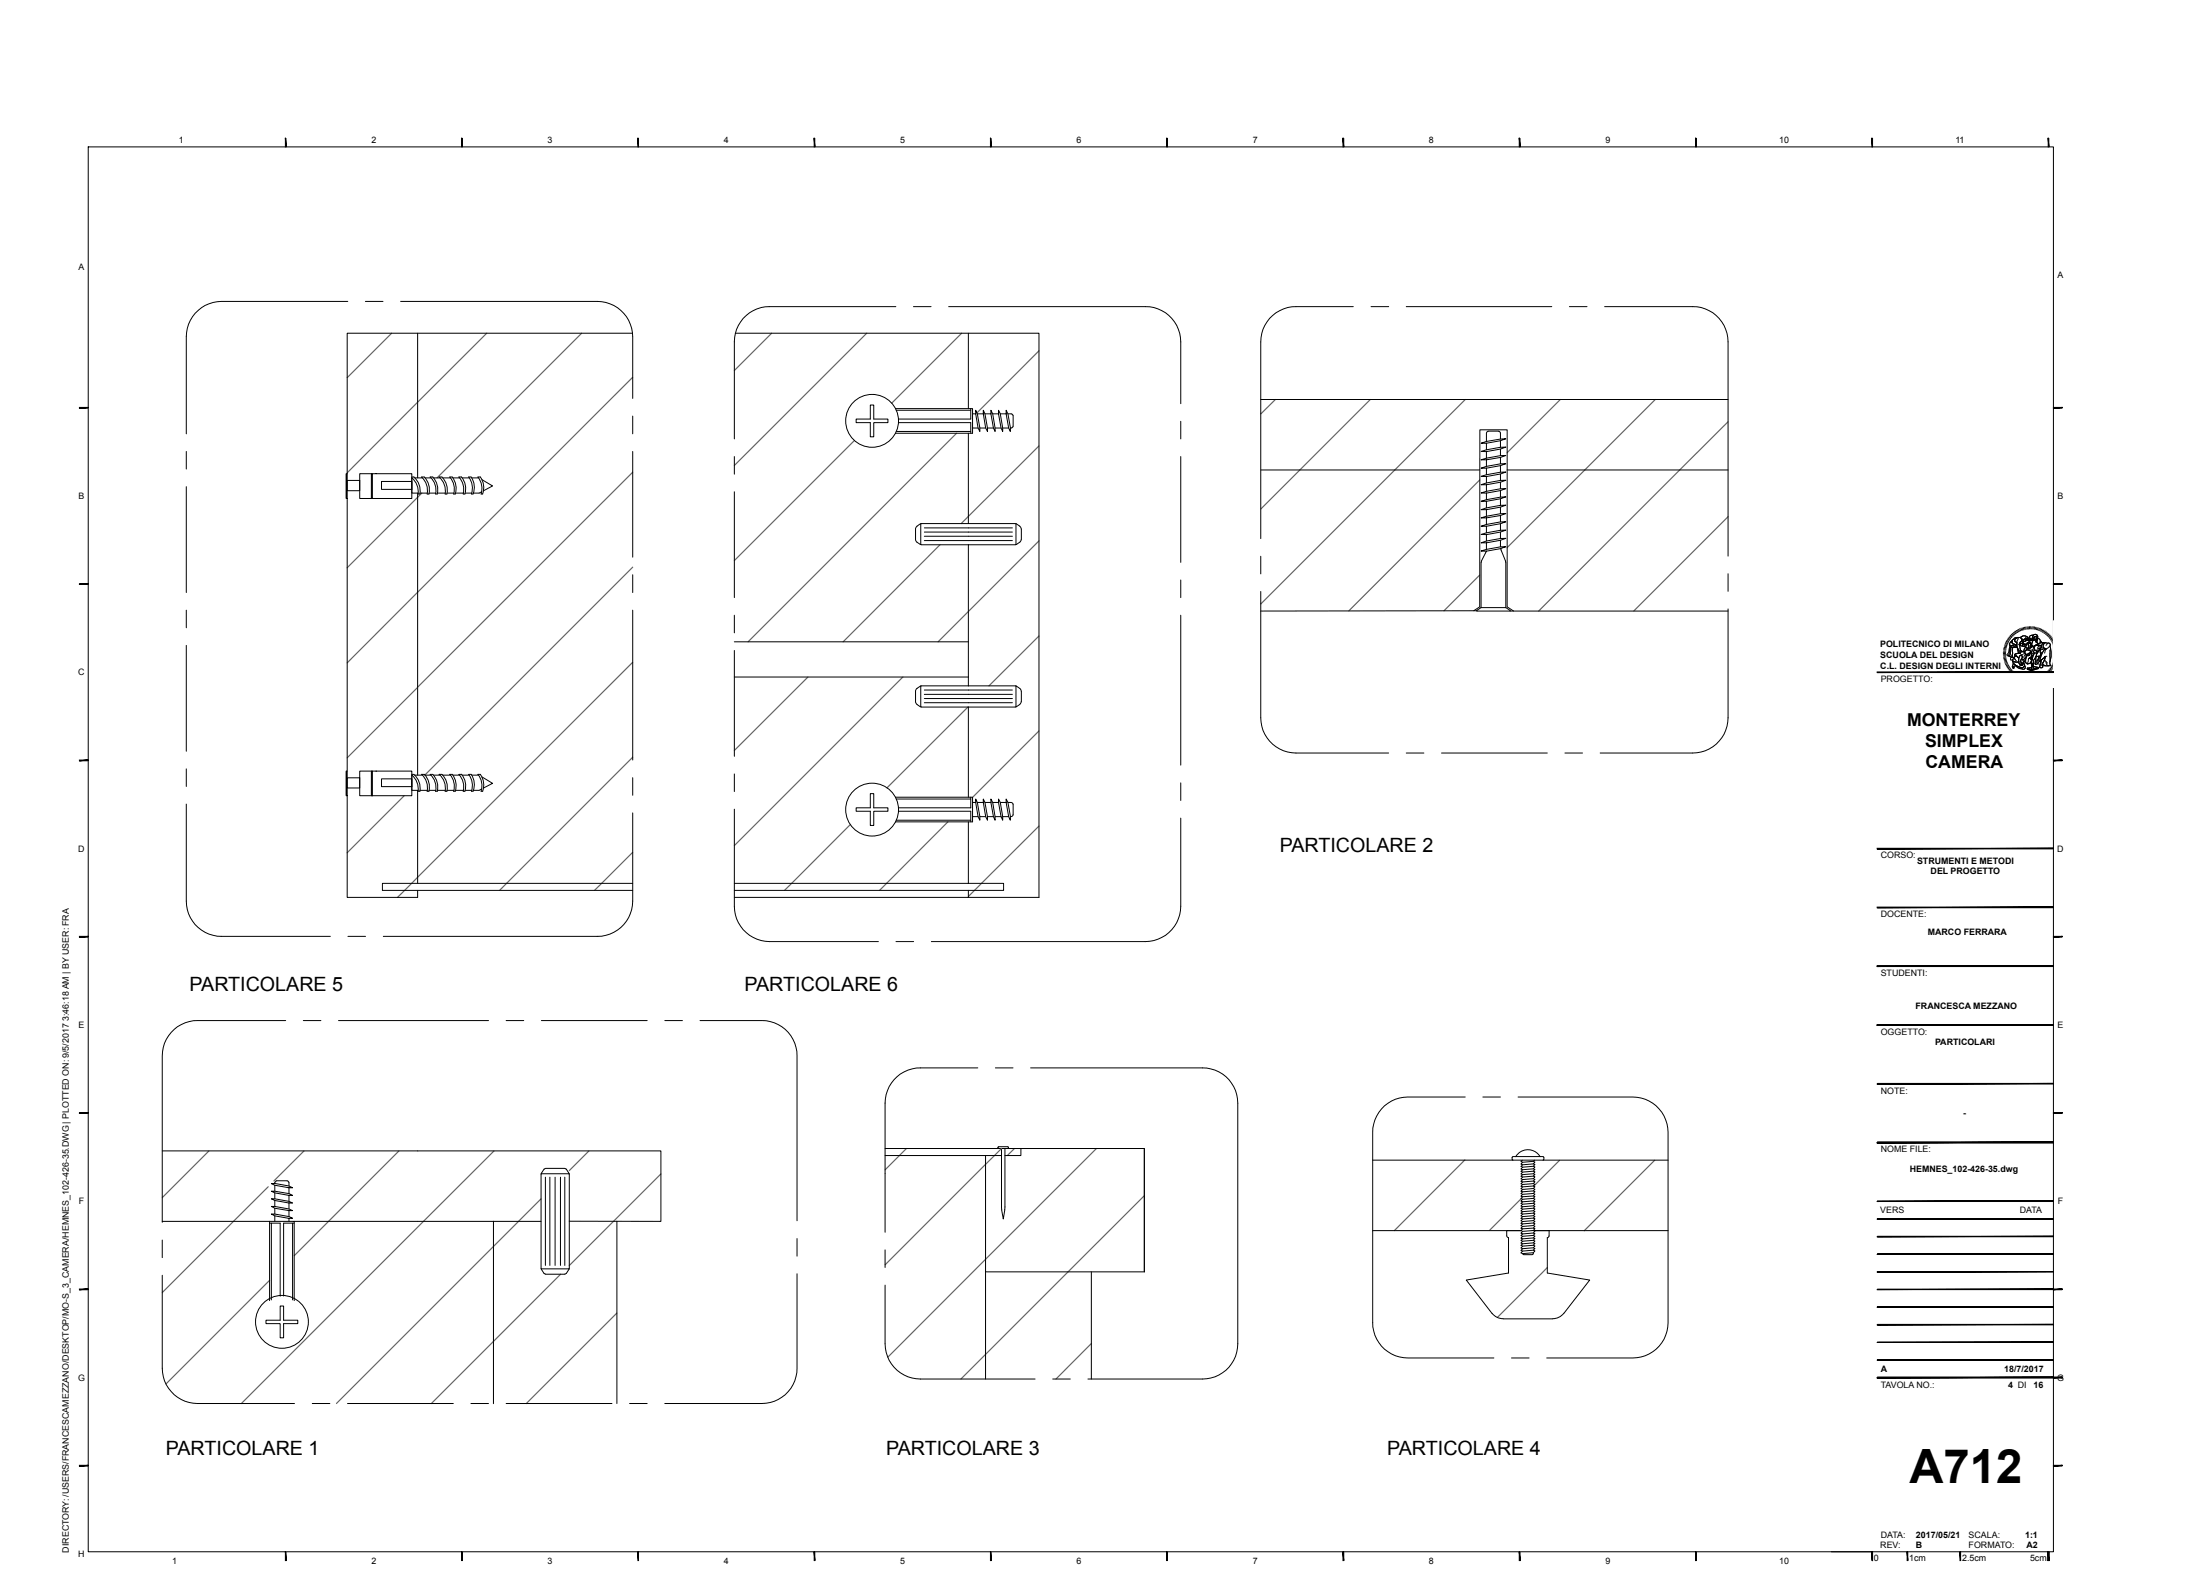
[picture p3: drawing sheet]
<svg xmlns="http://www.w3.org/2000/svg" width="624mm" height="450mm" viewBox="0 0 624 450" stroke-linecap="round" stroke-linejoin="round" font-family="sans-serif">
<g fill="none" stroke="#636466" stroke-width=".34">
<path d="M111.1 94.5l-12.6 12.6M138.1 94.5l-39.6 39.6M165 94.5l-41 41M218.9 94.5l-10.6 10.6M245.8 94.5l-37.5 37.5M272.8 94.5l-19.9 19.8M294.7 99.5l-17.6 17.6M179.5 107l-81 81M361.7 113.3l-4.1 4.1M388.7 113.3l-31.1 31.1M415.6 113.3l-58 58M442.6 113.3l-15.1 15.1"/>
<path d="M469.5 113.3l-42 42M490.1 119.6l-53.7 53.7M119.6 139.8l-21.1 21.2M179.5 133.9l-61 61M242.3 124.9l-34 34.1M271.3 122.8l-59.1 59.2M294.7 126.4l-22.1 22.1M419.7 136.1l-37.1 37.1M266.6 154.5l-27.5 27.5M294.7 153.4l-28.6 28.6M490.1 146.5l-26.7 26.8M179.5 160.8l-59 59"/>
<path d="M419.7 163.1l-10.1 10.1M118.4 195l-19.9 19.9M179.5 187.8l-66.8 66.7M229.2 192l-20.9 20.8M256.1 192l-47.8 47.8M294.7 180.3l-14.2 14.2M179.5 214.7l-37.8 37.8M274.5 200.5l-22.9 22.9M294.7 207.3l-18.8 18.8M114.6 225.6l-16.1 16.2M241.2 233.8l-18.7 18.7M268.9 233l-19.4 19.5"/>
<path d="M294.7 234.2l-20 20M179.5 241.7l-10.9 10.8M59.3 326.3l-13.3 13.3M76.1 336.5l-30.1 30M86.2 326.3l-8.5 8.6M113.2 326.3l-29.8 29.8M140.1 326.3l-71.6 71.7M153.5 339.9l-58.1 58.1M167.1 326.3l-5.6 5.6M187.5 332.9l-26 26M257.1 325.7l-6.1 6M284.1 325.7l-33.1 32.9"/>
<path d="M287.7 325.7l-2 2M311 325.7l-59.2 59.1M324.6 339l-52.1 52M415.5 328.9l-20 20.1M431.5 339.9l-9 9M442.3 329l-7.3 7.4M469.4 329l-20.1 20M438.9 359.4l-14.2 14.2M76.5 363l-29.4 29.4M159 361.3l-36.6 36.7M175 372.3l-25.7 25.7M309.5 381l-10 10"/>
</g>
<g fill="none" stroke="#000" stroke-width=".28">
<path d="M25 41.7h557.4v398.3h-557.4zM98.6 85.5h-35.8a10.1 10.1 0 0 0-10 10v27.5M103.6 85.5h5M113.6 85.5h55.8a10.1 10.1 0 0 1 10.1 10v17.5M118.5 94.5v41M179.4 94.5h-80.9v39.8M208.6 94.5h86.1v160h-86.4M254.1 86.9h-35.8a10 10 0 0 0-10 10v27.6M259.1 86.9h5M269.1 86.9h55.8a10 10 0 0 1 10 10v17.6M274.7 94.5v21.4M383.8 86.9h-16.2a10 10 0 0 0-10 10v55.8"/>
<path d="M388.9 86.9h5M398.9 86.9h41.2M445.1 86.9h5M455.1 86.9h25a10 10 0 0 1 10 10v60.8M179.5 118v5M242.8 118.8h4.1v-4h.9v4h4v1h-4v4.1h-.9v-4.1h-4.1zM254 115.9h21.9v6.9h-21.9M254.2 116.3h21.1M254.8 119.8h20.5v3M275.3 115.9v2.9h-20.5M275.9 117.3h.8M276.7 116.3l.5 1 .7 5-.5-.9z"/>
<path d="M277.2 117.3h1.7M278.9 116.3l.5 1 .7 5-.5-.9zM279.4 117.3h1.7M281.1 116.3l.5 1 .6 5-.4-.9-.7-4.1zM281.6 117.3h1.6M283.2 116.3l.5 1 .7 5-.5-.9-.7-4.1zM283.7 117.3h1.7M285.4 116.3l.5 1 .7 4.1v.9l-.5-.9-.7-4.1zM285.9 117.3l1.2 .2 .2 .4M287.4 117.9v3M334.9 119.5v5M357.6 113.3h132.5"/>
<path d="M52.8 128v5M52.8 138v30M98.2 134.3h.3v7h-.3zM98.2 134.3v7M98.5 136.2h3.5v2.9h-3.5zM102 134.3h14.8v7h-14.8zM105.3 134.3h.3v7h-.3zM108.2 136.5h8.6v2.3h-8.6zM116.8 135.5l1 1.1 .6 1.3 .2 2.2M116.8 135.3h.6M116.9 135.5l-.1 4.3h1.8M117.4 135.3a5.1 5.1 0 0 1 1.7 4.8"/>
<path d="M117.7 135.5h2.2M118.5 139.8v80M119.1 139.8h2.1M119.6 135.3a5.1 5.1 0 0 1 1.5 4.8M119.6 135.3h.8M120.4 135.3a5.1 5.1 0 0 1 1.2 4.8M120.6 135.5h1.6M121.7 139.8h1.9M122.8 135.3l-.8-.1a5.1 5.1 0 0 1 1.6 4.9h.4l.1-2.2-.5-1.4-.9-1.2M123 135.5h1.8M124.1 139.8h2.2M124.6 135.3h.8"/>
<path d="M124.6 135.3a5.1 5.1 0 0 1 1.6 4.8M125.4 135.3a5.1 5.1 0 0 1 1.3 4.8M125.6 135.5h2.2M126.8 139.8h1.9M127.6 135.3h.7M127.6 135.3l.8 1.2 .4 1.4-.1 2.2M128.3 135.3l.9 1.9 .2 1.5-.3 1.4M128.5 135.5h1.9M129.2 139.8h2.3M130.1 135.2l.9 1.3 .5 1.3-.1 2.3h.5l.2-1.5-.2-1.4-1-1.9M130.2 135.3h.7M131.1 135.5h2"/>
<path d="M132 139.8h1.8M133.6 135.3h-.7l.7 1.2 .4 1.4-.3 2.2h.5l.3-2.1-.2-1.4-.7-1.3M133.8 135.5h1.9M135.5 135.3l1 1.9 .2 1.4-.2 1.5h.4M135.6 135.3l.6-.1 .9 2 .1 1.4-.3 1.5M136.6 139.4l-.7 .4h-1.7M136.7 136l3 1.8-2.5 1.3M179.5 128v30M208.3 129.5v4.9M208.3 139.4v30.1M254.2 122.3h21.1M274.7 122.8v25.7"/>
<path d="M275.9 121.4h1.5M277.9 121.4h1.7M280.1 121.4h1.7M282.2 121.4h1.7M284.4 121.4h1.7M286.6 121.4h.3M287.3 120.9l-.4 .4M334.9 129.5v30M357.6 133.3h62.1M420.1 139.8l5.5-1.2h1.5l-1.5 .5-4 .7zM420.1 137.5l1.5-.6 4-.7h1.5l-1.5 .5-4 .8zM420.1 135.1l5.5-1.2h1.5l-1.5 .5-4 .7z"/>
<path d="M420.1 132.8l1.5-.6 4-.7h1.5l-1.5 .5-4 .8zM420.1 130.4l5.5-1.2h1.5l-1.5 .5-4 .7zM420.1 128l5.5-1.2h1.5l-1.5 .5-4 .8zM420.1 125.7l1.5-.5 5.5-.8-1.5 .6-4 .7zM421.6 125.7v1.8M421.6 128.1v1.8M421.6 130.4v1.8M421.6 132.8v1.8M421.6 135.1v1.8M421.6 137.5v1.8M421.6 139.8v1.9M422.1 122.3l-.5 .5v2.4"/>
<path d="M422.1 122.3h3M425.1 122.3l.4 .5M425.6 122.8v1.7M425.6 125v1.8M425.6 127.3v1.9M425.6 129.7v1.8M425.6 132v1.9M425.6 134.4v1.8M425.6 136.7v1.9M425.6 139.1v1.9M427.5 133.3h62.6M98.5 141.3v77.3"/>
<path d="M118.6 140.1h.5M121.2 140.1h.5M126.3 140.1h.5M128.7 140.1h.4M261 148.5l-1.3 1.2v3.2l.2 .6 1.1 .9M261.1 148.6h27.2M261.2 148.5v5.9M262.2 149.7h25M262.2 150.9h25M262.2 152.1h25M262.2 153.3h25M274.7 154.5v40"/>
<path d="M288.2 148.5v5.9M288.3 148.5a2.03 2.03 0 0 1 1.4 1.5l-.1 3.3-.4 .5-1.2 .7-26.9-.1M357.6 157.7v5M420.1 156.2l5.5-1.1 1.5-.1-1.5 .6-4 .7zM420.1 153.9l1.5-.5 4-.7h1.5l-1.5 .5-4 .7zM420.1 151.5l5.5-1.1 1.5-.1-1.5 .6-4 .7zM420.1 149.2l1.5-.5 4-.7h1.5l-1.5 .5-4 .7zM420.1 146.9l5.5-1.2 1.5-.1-1.5 .6-4 .7zM420.1 144.5l1.5-.5 4-.7h1.5l-1.5 .5-4 .7zM420.1 142.2l5.5-1.2 1.5-.1-1.5 .5-4 .8zM420.1 159.5v12.8M421.6 156.3l-1.5 3.2"/>
<path d="M421.6 153.9v1.9M421.6 142.2v1.8M421.6 144.5v1.9M421.6 146.9v1.8M421.6 149.2v1.9M421.6 151.6v1.8M425.6 141.4v1.9M425.6 143.8v1.9M425.6 146.2v1.8M425.6 148.5v1.9M425.6 150.9v1.8M425.6 153.2v1.9"/>
<path d="M425.7 155.5l1.4 4v12.8M52.8 173v5M179.5 173v42.5M179.5 163v5M208.3 174.5v4.9M334.9 174.5v42.5M334.9 164.5v5M357.6 167.7v35.8a10 10 0 0 0 10 10h26.3M418 173.2l1.7-1.1v-50.2h7.8v50.2l1.8 1.2M418.8 173.2l-61.2 .1M420.1 172.3l-1.2 .9 9.4 .1v-.2M420.1 172.3h7"/>
<path d="M427.1 172.3l1.2 .8M428.4 173.3h61.7M490.1 172.7v30.8a10.1 10.1 0 0 1-10 10h-26.2M490.1 162.7v5M570.5 179.9l.5 .4M570.7 179.6l.5 .5M571 179.4l.5 .5M571.3 179.2l.4 .5M571.6 178.9l.4 .6M571.9 178.8l.4 .6M572.2 178.6l.3 .6M572.5 178.4l.3 .6"/>
<path d="M572.9 178.3l.2 .6M573.2 178.1l.3 .7M573.5 178.1l.3 .6M573.9 177.9l.1 .7M574.2 177.8l.2 .7M574.6 177.8l.1 .6M574.9 177.7l.1 .7M575.3 177.7v.7M575.7 177.7v.6M576 177.7v.6M576.4 177.7l-.1 .6M576.7 177.7l-.1 .7"/>
<path d="M577.1 177.8l-.1 .6M577.4 177.8l-.1 .7M577.8 177.9l-.2 .7M578.1 178l-.2 .6M578.4 178.1l-.2 .7M578.8 178.3l-.3 .6M579.1 178.4l-.3 .6M579.4 178.6l-.3 .6M579.7 178.7l-.3 .6M580.1 178.9l-.4 .6M580.4 179.1l-.5 .6M580.6 179.3l-.4 .6"/>
<path d="M580.9 179.6l-.5 .5M581.2 179.8l-.5 .5M52.8 183v30M208.3 184.4v30.1M208.3 192h66.4M208.3 182h66.4M261 194.6l-1.1 .8-.2 .6v3.2l1.3 1.2M261.1 194.6l26.9-.1 1.2 .7 .4 .5 .1 3.2a2.03 2.03 0 0 1-1.4 1.5M261.2 194.5v5.9M262.2 199.3h25M262.2 198.1h25M262.2 196.9h25"/>
<path d="M262.2 195.7h25M288.2 194.5v5.9M568.2 185h.7M568.2 185.3h.7M568.2 184.6l.7 .1M568.3 184.2l.7 .1M568.3 183.9l.7 .1M568.4 183.6l.7 .1M568.5 183.2l.7 .2M568.6 182.8l.7 .3M568.8 182.5l.5 .2M568.9 182.2l.6 .3"/>
<path d="M568.9 185.6l-.7 .1M568.9 186h-.7M568.9 186.3l-.6 .1M569 181.9l.6 .3M569 186.6l-.7 .1M569.1 186.9l-.7 .2M569.1 187.2l-.6 .2M569.2 181.6l.6 .3M569.2 187.5l-.6 .2M569.3 187.8l-.6 .3M569.4 181.2l.5 .4M569.5 188.2l-.7 .2"/>
<path d="M569.6 180.9l.6 .5M569.6 188.5l-.6 .3M569.8 188.7l-.6 .4M569.8 180.7l.5 .4M569.9 189l-.6 .4M570 180.4l.5 .4M570.1 183l1.4 .2 .5-.3 .1 .6h-1.4a.5 .5 0 0 1-.6-.5zM570.1 182.9l.1 .5M570.1 189.3l-.5 .3M570.2 180.1l.5 .5M570.3 183.4l-.3 .6-.1 1.3-.3 .7 .3 .1M570.3 189.6l-.5 .3"/>
<path d="M570.4 181.9l.3-.2v.3a.81 .81 0 0 0 .9 .8l.4 .1-.5 .3-.5-.2-.6 .1a.52 .52 0 0 1-.5-.4 .52 .52 0 0 1 .4-.6zM570.5 183.5l.5 .1-.3 .4 .2 1.2-.2 1.1-.8-.2 .3-.9a1.73 1.73 0 0 1 .3-1.6zM570.5 189.8l-.5 .4M570.5 183.5l-.3 .6-.1 1.8a.39 .39 0 0 0 .1 .4 .39 .39 0 0 0 .5 0M570.7 181.7h-.1a.79 .79 0 0 0-.4 1.3l1.3 .2 .5-.3M570.7 190l-.5 .5M570.8 181.5l.6-.6 1.3-.1a.98 .98 0 0 0-1.2 1l.6 .3-.1 .8-.5-.2a.69 .69 0 0 1-.8-.7zM570.8 187.1a1.1 1.1 0 0 0 1.8 .5M570.9 187.4l1 .3 .7-.1v.4l.4 .3-.1 .2 .3-.1 .2 .3-.1-.5 .3 .4-.2-.4 .4 .1-.8-.6 .3-.7a.55 .55 0 0 1 .5 .1 .55 .55 0 0 1 .2 .6v.3a.86 .86 0 0 1-.2 1.2 .86 .86 0 0 1-1.2-.1l-1.5-1zM570.9 187.4l.1 .6 .7 .6 2 .9M571 183.6h.4a.92 .92 0 0 1 1.2 .7v.8l-.3 .2a.72 .72 0 0 0-.8 .7l.1 .1-.3 .3a.5 .5 0 0 1-.5-.2 .5 .5 0 0 1-.1-.5v-1.7zM571 183.6l-.3 .4 .1 2.3"/>
<path d="M571 190.3l-.6 .5M571 188.1l1.6 1a.95 .95 0 0 0 1.6-.4 .65 .65 0 0 1 .1 .9 .65 .65 0 0 1-.9 0l-.8-.1-.9-.7-.6 .3 .1 .4a.53 .53 0 0 1-.4-.4 .53 .53 0 0 1 .2-.6zM571.1 188.1l-.1 .1a.88 .88 0 0 0 0 1.3h.2l.1-.2-.2-.2 .4-.3 1 .6a1.61 1.61 0 0 0 1.9 0l-.1-.7M571.2 190.5l-.5 .5M571.3 186.5a.51 .51 0 0 0-.8-.1 .51 .51 0 0 0 0 .8 .73 .73 0 0 1 .8-.4 .73 .73 0 0 1 .6 .6M571.4 190.7l-.4 .6M571.5 185.5l1.1-.4 .4 .1a.54 .54 0 0 1 .9-.4l.5 .4a1 1 0 0 1 .3 1 1 1 0 0 1-.8 .8l-.6-.1 .2-.3a.43 .43 0 0 0 0-.7 .43 .43 0 0 0-.6 .1l-.3 .6-.7-.7-.4 .1zM571.5 186.2l.5-.2a1.08 1.08 0 0 1 .4 1.7 1.19 1.19 0 0 1-1.7-.7l.7-.2-.1-.3zM571.5 181.3a1.01 1.01 0 0 1 1.1-.6 1.01 1.01 0 0 1 .9 .9l-.1 .1a1.48 1.48 0 0 0-.5 1.9l.2 .8 .6 .3a.47 .47 0 0 0-.7 .5l-.2 .1-.2-.3 .1-.4-.6-1.3v-1.2h-.3a.5 .5 0 0 1-.3-.8zM571.7 190.9l-.4 .6M571.8 185.8l.8 .8M571.9 185.9l-.6 .5 .1 .4"/>
<path d="M571.9 191.1l-.4 .6M572 182.9l-.5-.2a.69 .69 0 0 1-.8-.7l.2-.6 .5-.5 .6-.1a.88 .88 0 0 1 1.1 .1 .88 .88 0 0 1 .1 1 1.21 1.21 0 0 0-.3 1.7l.2 .8 .6 .3-.6 .2M572.1 183.5l-1.9-.1-.2 .2a3.1 3.1 0 0 1-.8 2.2l.3 .2M572.2 183.9l.3 1.3M572.2 191.3l-.4 .6M572.5 181.1l-.4 .6-.1 1.3 .7 1.6a.3 .3 0 0 0-.1 .5 .3 .3 0 0 0 .5-.1l.1-.1M572.5 191.5l-.3 .6M572.6 185.1l-.3 .2a.78 .78 0 0 0-.9 .7l.2 .1M572.7 180.8a.98 .98 0 0 0-1.2 1l.6 .3M572.8 191.6l-.3 .6M572.9 186a.47 .47 0 0 1 .5 0 .47 .47 0 0 1 .2 .5l-.6 1.2 .8 .6-.4-.1 .2 .4-.3-.4v.5l-.1-.3-.3 .1 .1-.2-.4-.4v-1zM572.9 186a.47 .47 0 0 1 .5 0 .47 .47 0 0 1 .2 .5l-.6 1.2 .8 .6-.4-.1 .2 .4-.3-.4v.5l-.1-.3-.3 .2 .1-.3-.4-.4v-1z"/>
<path d="M573 182.6l.3-.1a.37 .37 0 0 1 .4-.2 .37 .37 0 0 1 .3 .2l-.3 .2 .1 .5a.54 .54 0 0 1-.8-.5zM573 182.1l.9-.4-.1 .6-1.1 .4zM573 182.6a.58 .58 0 0 0 .8 .6M573.1 191.7l-.3 .7M573.1 180.8l.6-.5h.5a.75 .75 0 0 1 .9 .8 .63 .63 0 0 0-1 .2l-.5 .1-.1-.2M573.3 180.5l1.1-.2 .8 .5-.1 .3-.5-.2-.4 .3a.62 .62 0 0 1-.7 0 .62 .62 0 0 1-.3-.6zM573.4 191.9l-.2 .6M573.4 181.1l.7 .3 .5-.5 .3 .2-.1 .5-.5 .3-.4-.2-.5 .2zM573.7 184.7a1.27 1.27 0 0 1 1 1.2l-.1 .6-.3 .2M573.7 182.7h.9l-.3 .1a.38 .38 0 0 1-.4 .5 .38 .38 0 0 1-.2-.6zM573.7 187l.3 1a.79 .79 0 0 1 .1 1 .79 .79 0 0 1-.9 .3M573.7 192l-.2 .6"/>
<path d="M573.8 182.3l.2 .3M573.8 182.1v.2l-1.1 .4M573.8 185.6l-.7 .2M573.9 181.7l-.3 .5M574 185.3l.8 .4M574 192.1l-.2 .6M574.1 182.6l.5 .1-.3 .1a.34 .34 0 0 1-.2 .5 .34 .34 0 0 1-.4-.4 .34 .34 0 0 1 .4-.3l-.1 .1M574.2 185.8a.7 .7 0 0 1 .1 .9 .7 .7 0 0 1-.9 .2M574.2 185l.1-.3a1.03 1.03 0 0 1 1-.4 1.03 1.03 0 0 1 .8 .9l-.4-.1-1 .5 .6 .4 .4-.3 .1-.4a.44 .44 0 0 0 .3-.4 .44 .44 0 0 0-.4-.4l-.9-.2-.5 .7-.3-.1v-.5l.5-.8 .3 .2h1.1l.5-.4-.1-.4 .7 .3-.1 .4a.68 .68 0 0 1-.1 1l.2 .5-.1 .3-.7 .6-.2 .5h-.3l.3 .3 .2-.1v.4l.2-.3-.4 1.1a.98 .98 0 0 1-1.4-.1l-.4-.4 .4-.5 .2-1.1M574.2 187.6l.8 .7M574.3 184.7l.5-.5 .7 .2a.57 .57 0 0 1 .5 .8l-.7 .2a.45 .45 0 0 1-.5 .3 .45 .45 0 0 1-.4-.5zM574.3 192.1l-.1 .7"/>
<path d="M574.4 181.6l.1 .1M574.5 181.3l.2 .1M574.6 186.9v1M574.6 183.6l-.5 .6-.1 .7M574.6 181.3v.1M574.6 185.6l.8-.3a.24 .24 0 0 1 .4 .1 .24 .24 0 0 1-.2 .3l-.5 .2zM574.6 192.2l-.1 .7M574.7 186.4l-.3 .9-.4 .4M574.9 181.5l.8-.1a.23 .23 0 0 1 .3 .3 .23 .23 0 0 1-.4 .1zM574.9 182.3l.8-.2 .6 .9a.27 .27 0 0 1 .2 .3 .27 .27 0 0 1-.4 .2 .27 .27 0 0 1-.1-.3l.1-.1-.1-.6a.45 .45 0 0 0-.7-.2 .45 .45 0 0 0 0 .7 .51 .51 0 0 1-.1 .8 .51 .51 0 0 1-.7-.3zM574.9 181.1l-.2 .6-.4 .2-.4-.2-.5 .2M575 192.2l-.1 .7"/>
<path d="M575 189.5l2-.5 1.2 .3-2.1 .6zM575 189.5l1.1 .4v.3l-1.1-.4zM575 189.5a5.8 5.8 0 0 1 3.2-.2l-2.1 .6zM575.3 182.2l.6 .1 .2 .9a.5 .5 0 0 1-.2 .5 .5 .5 0 0 1-.5 .1l-.3-1.3zM575.3 192.3l-.1 .7M575.4 186.6l-.4 1.7 1.1-.3M575.4 181.3a.39 .39 0 0 1 .5-.3 .39 .39 0 0 1 .1 .6M575.4 185.8h.1M575.4 181a.44 .44 0 0 1 .6 0 .44 .44 0 0 1 0 .6l-.3-.2a.24 .24 0 0 1-.3-.1 .24 .24 0 0 1 0-.3zM575.4 185.4l.2 .1M575.5 185.7h.1M575.5 185.5h.1"/>
<path d="M575.6 182.5h.1M575.6 182.5h-.2M575.6 192.3v.7M575.7 181.4l-.5-.1-.3 .2h.2a.37 .37 0 0 0 .5 .3 .37 .37 0 0 0 .3-.4l-.2-.1 .1 .2M575.7 186.5h.4a.42 .42 0 0 1 .1-.5 .42 .42 0 0 1 .4 0l-.4 1.2v-.4h-.4zM575.7 183.8v.7M575.8 185.2l-.1 .3a.48 .48 0 0 1-.4 .4 .48 .48 0 0 1-.5-.3M575.8 182.3l.3 .3-.1 .1M576 182.5a.45 .45 0 0 0-.8-.2 .45 .45 0 0 0 .1 .7l.1 .2a.43 .43 0 0 1-.2 .6 .43 .43 0 0 1-.6-.2 .43 .43 0 0 1 .1-.6 .87 .87 0 0 1 1-.9l.4 .3 .2 .6a.25 .25 0 0 1 0 .5 .24 .24 0 0 1-.3-.3M576 192.3v.7M576.1 182.8l-.2 .1M576.1 182.6l.1 .4-.2 .2-.6-.1"/>
<path d="M576.1 183.5l-.3 .3h-.4M576.1 189.9l2.1-.6v.3l-2.1 .6zM576.1 189.9v.3M576.2 181.5l.2-.1 .1 .2-.3 1.1M576.2 186h.1M576.2 186.6l-.1 .5 .3-.2M576.2 192.3l.1 .7M576.3 181.1l.1 .4M576.3 183l-.1-.4 .3-1-.4-.5a.5 .5 0 0 1-.5-.5 .5 .5 0 0 1 .6-.4l.5-.1-.2 .7 .1 .9 .2-.1v-.5l.3 .4 .5-.1-.1 .6 .2-.1 .4 .6-1.1 .8M576.4 186.4l-.1 .2-.1-.2M576.4 184.1l-.2 1.3M576.4 183.3l.5 .2"/>
<path d="M576.5 188.1l.2-.1 .1 1.2-.3-.7-.3 .7zM576.5 185.2l-.4 .5 .1 .4M576.6 192.3l.1 .7M576.6 185.9l-.4 .2-.2 .5h-.3l.3 .3 .2-.1M576.7 184.1l-.5 .9M576.7 180.1a.76 .76 0 0 1 1.2 0v1.1l-.3 .9v-.7l.2-.5-.3-.4a.88 .88 0 0 0-.7 1.1l-.2 .1-.1-.6zM576.7 180.1a.76 .76 0 0 1 1.2 0v1.1l-.3 .9v-.7l.2-.5-.2-.5-.2 .1a.78 .78 0 0 0-.6 1.1l-.2 .1-.1-.6zM576.7 180.1h-.4a.67 .67 0 0 0-.7 .8M576.8 181.1l.2 .4 .5-.1M576.9 192.2l.1 .7M577 183.2l1-.4a.82 .82 0 0 1 1 .9 1.42 1.42 0 0 1-1.4 1l-.6-.7zM577 180.6l.6-.2 .2 .5-.2 .5h-.6l-.2-.3z"/>
<path d="M577 180.9h.2M577 185.2l.9-.1-.5 1.2-.7 1.1 .1 .6-.3 .1-.3 .6-.1-1zM577 185.2l-.9 2.5 .1 1 .5-.7 .1 1.4-.3-.9-.4 1.1 .1-.9M577.1 181.4h.1M577.1 184.2l-.3 .5 .1 .5 .9-.1 .5-.6M577.1 180.9v.1M577.1 181.2l.1 .1M577.2 192.2l.1 .6M577.4 181.1h.2M577.5 186.2l.8-.1-.2 .8a.83 .83 0 0 0-.2 1.3l-.2 .1-.5-.1zM577.5 181.1h.1M577.6 192.1l.1 .7"/>
<path d="M577.7 181.9l.4 .6M577.7 184.4h.1M577.8 182.8l1.1-.6h.8l-.7 1zM577.9 185.1l-.5 1.2-.7 1.1v.8M577.9 192l.2 .7M577.9 184.3l-.3 .1M577.9 180.9l.6 .4 .6 .9-.3 .1a.63 .63 0 0 1-.8 .1 .63 .63 0 0 1-.2-.8zM577.9 180.9l.6 .4 .4 .6M577.9 184.6v.1M578.2 191.9l.2 .7M578.2 189.3v.3l-2 .6-1.2-.4v-.3M578.3 186.1l-.2 .8a.83 .83 0 0 0-.2 1.3l-.2 .1-.5-.1 .3-2"/>
<path d="M578.5 184.2h.3l-.1 .8a.82 .82 0 0 1-.1 1 .82 .82 0 0 1-.9 .2h-.2l.1-.6zM578.5 183.9l-.1 .5M578.5 191.8l.2 .6M578.5 181.8l.6 .4M578.5 183h.3l.2 .4M578.7 186.1l-1.2 .1M578.7 187.4l-.1 .3 .2 .1M578.8 184.2v1.3l-.3 1a1.68 1.68 0 0 0-.1 2l.2 .2M578.8 191.7l.2 .6M579 187.2l1.1-1-.5 1.6a1.12 1.12 0 0 0-.2 1.4l-.1 .1a.47 .47 0 0 1-.7 0 .47 .47 0 0 1 .1-.7zM579 183.2a1.03 1.03 0 0 1 .6-.9 1.03 1.03 0 0 1 1.1 .1 .56 .56 0 0 1 .8 .2 .56 .56 0 0 1-.3 .8l-.3 .2a1.13 1.13 0 0 1-1.9-.2M579 183.4l-.6 1a.82 .82 0 0 1-1.1 .1 .82 .82 0 0 1-.2-1.1 .82 .82 0 0 1 1.1-.3l-.1 .4a.3 .3 0 0 0-.1 .4 .3 .3 0 0 0 .4 0l.3-.3-.2-.6-.6-.2-.7 .2-.3 .4v.3"/>
<path d="M579.1 185v.5M579.1 191.5l.3 .6M579.3 191.4l.4 .6M579.5 184.1l-.9 .1M579.6 188.4l.5 .4M579.6 191.2l.4 .6M579.8 182.2h-.9l-1.1 .6M579.9 182.4l.8 .1a.51 .51 0 0 1 .7 0 .51 .51 0 0 1 .1 .6l.2 1.3a8 8 0 0 1-.3 3.7l.3 .6-2.1 .1a.44 .44 0 0 1-.4-.4 .44 .44 0 0 1 .3-.5l.6-1.7-1.5 1.4a6.1 6.1 0 0 1 1.5-3.5l.3-.1-.3-.1a.86 .86 0 0 1-.6-.7 .86 .86 0 0 1 .4-.8zM579.9 191l.4 .6M579.9 187.2l.8 .8M580 184.1a6.6 6.6 0 0 0-1.4 3.5l1.5-1.4 .5-.1M580 182.3a.92 .92 0 0 0-.5 1 .92 .92 0 0 0 .9 .7"/>
<path d="M580.1 186.2l-.5 1.6a1.12 1.12 0 0 0-.2 1.4l-.1 .1a.47 .47 0 0 1-.7 0 .47 .47 0 0 1 .1-.7l.3-1.4M580.1 190.8l.5 .6M580.2 184.1l-.3 1.1M580.3 187.6l.2 .9 .5 .3M580.4 190.6l.5 .5M580.6 182.7l-.3 .3M580.7 190.4l.4 .5M580.9 190.2l.5 .5M581.1 189.9l.5 .5M581.3 189.7l.5 .4M581.4 184.3l.1 3.3M581.4 183.2a9.2 9.2 0 0 1 0 5l.3 .5h-2.4"/>
<path d="M581.4 180l-.5 .5M581.5 189.4l.5 .4M581.7 180.3l-.5 .5M581.7 189.1l.6 .4M581.9 180.6l-.6 .4M581.9 188.9l.6 .3M582 188.6l.6 .3M582.1 180.9l-.6 .4M582.2 188.3l.6 .3M582.3 181.2l-.6 .3M582.3 188l.6 .3M582.4 187.7l.7 .3"/>
<path d="M582.5 181.5l-.6 .3M582.5 187.4l.7 .2M582.6 187.1l.7 .2M582.6 181.8l-.6 .3M582.7 186.8l.7 .1M582.8 186.5l.6 .1M582.8 182.1l-.6 .3M582.8 186.1l.7 .1M582.8 185.8h.7M582.9 185.5l.6 .1M582.9 185.2h.6M582.9 182.5l-.6 .2"/>
<path d="M583.1 182.7l-.7 .3M583.2 183.1l-.6 .2M583.3 183.4l-.7 .2M583.4 183.8l-.7 .1M583.4 184.1l-.6 .1M583.5 184.9h-.6M583.5 184.5l-.7 .1M52.8 218v5M98.2 218.6h.3v7h-.3zM98.2 218.6v7M102 218.6h14.8v7h-14.8zM105.3 218.6h.3v7h-.3z"/>
<path d="M116.8 219.7l1 1.2 .6 1.3 .2 2.2M116.8 219.6h.6M116.9 219.8l-.1 4.3h1.8M117.4 219.6a5.1 5.1 0 0 1 1.7 4.8M117.7 219.8h2.2M119.6 219.6a5.1 5.1 0 0 1 1.5 4.8M119.6 219.6h.8a5.1 5.1 0 0 1 1.2 4.8h-.4M120.6 219.8h1.6M123 219.8h1.8M124.6 219.6h.8M124.6 219.6a5.1 5.1 0 0 1 1.6 4.8M125.4 219.6a5.1 5.1 0 0 1 1.3 4.8"/>
<path d="M125.6 219.8h2.2M127.6 219.6h.7M127.6 219.6l.8 1.2 .4 1.4-.1 2.2M128.3 219.6l.7 1.2 .3 1.4-.2 2.2h-.4M128.5 219.8h1.9M130.2 219.6h.7M130.9 219.5l1 2 .2 1.4-.2 1.5h-.5l.1-2.2-.5-1.4-.9-1.2M131.1 219.8h2M133.6 219.6l.7 1.2 .2 1.4-.3 2.2h-.5l.3-2.2-.4-1.4-.7-1.2h.7M133.8 219.8h1.9M135.5 219.6l1 1.9 .2 1.4-.2 1.5h.4M135.6 219.6h.6l.9 1.9 .1 1.5-.3 1.4"/>
<path d="M208.3 219.5v4.9M261.1 200.4h27.2M274.7 200.5v25.6M398.9 213.5h5M408.9 213.5h30M443.9 213.5h5M52.8 228v27.5a9.9 9.9 0 0 0 10 10h30.9M98.5 225.6v28.9h20v-2M98.5 220.6h3.5v2.8h-3.5zM108.2 220.8h8.6v2.3h-8.6zM118.5 224.1v26.4M118.6 224.4h.5"/>
<path d="M119.1 224.1h2.1M121.7 224.1h1.9M124 224.4h-.4a5.1 5.1 0 0 0-1.6-4.8h.8l1.1 1.9 .3 1.4-.2 1.5M124.1 224.1h2.2M126.3 224.4h.5M126.8 224.1h1.9M129.2 224.1h2.3M132 224.1h1.8M136.6 223.7l-.7 .4h-1.7M136.7 220.3l3 1.8-2.5 1.3M179.5 230.5v25a10 10 0 0 1-10.1 10h-60.7M179.5 220.5v5"/>
<path d="M208.3 229.4v27.6a10 10 0 0 0 10 10h30.8M246.9 225h.9v4.1h4v.9h-4v4.1h-.9v-4.1h-4.1v-.9h4.1zM254 226.1h21.9v6.9h-21.9M254.2 226.6h21.1M254.2 232.6h21.1M254.8 230h20.5v3M274.7 233v17.5M275.3 226.1v3h-20.5M275.9 227.5h.8M275.9 231.6h1.5M276.7 226.6l.5 .9 .7 4.1v1l-.5-1zM277.2 227.5h1.7"/>
<path d="M277.9 231.6h1.7M278.9 226.6l.5 .9 .7 4.1v1l-.5-1zM279.4 227.5h1.7M280.1 231.6h1.7M281.1 226.6l.5 .9 .6 5.1-.4-1zM281.6 227.5h1.6M282.2 231.6h1.7M283.2 226.6l.5 .9 .7 5.1-.5-1zM283.7 227.5h1.7M284.4 231.6h1.7M285.4 226.6l.5 .9 .7 4.1v1l-.5-1zM285.9 227.5l1.2 .1 .2 .4"/>
<path d="M286.6 231.6h.3M287.3 231.1l-.4 .4M287.4 228v3.1M334.9 232v25a10.1 10.1 0 0 1-10 10h-60.7M334.9 222v5M179.5 250.5h-71v2h71M208.3 250.5h76.4v2h-76.4M274.7 252.5v2M98.7 265.5h5M254.1 267h5M81 289.4h-25a10 10 0 0 0-10 10v47.2M86 289.4h5"/>
<path d="M96 289.4h42.6M143.6 289.4h5M153.5 289.4h30.1M188.6 289.4h5M198.6 289.4h17.5a9.9 9.9 0 0 1 10 10v46.8M277.3 302.8h-16.2a10 10 0 0 0-10.1 10v36.6M282.3 302.8h5M292.3 302.8h48.8a9.9 9.9 0 0 1 10 10v68.2a9.9 9.9 0 0 1-10 10h-32.5M415.6 311.1h-16.3a9.9 9.9 0 0 0-10 10v54a9.9 9.9 0 0 0 10 10h24.4M420.6 311.1h5M430.6 311.1h32.5a10 10 0 0 1 10 10v54a10 10 0 0 1-10 10h-24.4M46 326.3h141.5v20h-26"/>
<path d="M77 339.9l5 .8 1 .4h-1l-4.1-.7zM77 337.8l5 .7 1 .5h-1l-4.1-.8zM77 335.6h.9l4.1 .7 1 .5h-1l-4.1-.7zM77.9 335.3v.3M77.9 336.1v1.7M77.9 338.2v1.7M78 335.3l.5-.5 3 .1 .4 .4M82 335.3v1M82 336.8v1.7M82 339v1.7M153.5 332.9v26.8M153.5 332.8h7.9"/>
<path d="M153.6 332.7l-.1 .2M154.3 331.5l-.8 1.2M154.7 333.8v25M154.7 331.3l-.4 .2M154.7 331.3h5.5M156 333.8v25M157.4 333.8v25M159 333.8v25M160.2 331.3l.4 .2M160.2 333.8v25M160.6 331.5l.8 1.2M161.3 332.7l.1 .2"/>
<path d="M161.5 332.9v26.8M251 325.7h73.6v34.9M251 327.7h33.1M279.5 327.7v63.3M284.1 325.7v16.5l.5 3.4 .4-3.4v-16.5M286 325.3l-.2-.1h-2.5l-.3 .1 .3 .3M286 325.5l-.2 .1M286.1 325.3v.2M289.6 325.7v2h-4.6M324.6 325.7v34.9M389.3 329h83.8M428.9 328.2v.6"/>
<path d="M428.9 328.8l.2 .1M429.1 328h8.6M429.1 328l-.2 .2M431.8 329l-.4 .3 .5 .3 3-.3 .3-.3M434.9 329.3l.5 .2-.5 .5-3 .3-.5-.2 .5-.5M434.9 330l.5 .2-.5 .5-3 .3-.5-.3 .5-.4M434.9 330.7l.5 .2-.5 .5-3 .3-.5-.2 .5-.5M434.9 331.4l.5 .2-.5 .5-3 .3-.5-.3 .5-.4M434.9 332.1l.5 .2-.5 .5-3 .3-.5-.2 .5-.5M434.9 332.8l.5 .2-.5 .5-3 .3-.5-.3 .5-.4M434.9 333.5l.5 .2-.5 .5-3 .3-.5-.2 .5-.5M434.9 334.2l.5 .2-.5 .5-3 .2-.5-.1 .5-.5"/>
<path d="M434.9 334.9l.5 .2-.5 .5-3 .3-.5-.2 .5-.6M434.9 335.6l.5 .2-.5 .5-3 .2-.5-.1 .5-.5M434.9 336.3l.5 .2-.5 .5-3 .3-.5-.2 .5-.6M434.9 337l.5 .2-.5 .5-3 .2-.5-.1 .5-.5M434.9 337.7l.5 .2-.5 .5-3 .3-.5-.2 .5-.6M434.9 338.4l.5 .2-.5 .5-3 .2-.5-.1 .5-.5M434.9 339.1l.5 .2-.5 .5-3 .3-.5-.3 .5-.5M434.9 339.8l.5 .2-.5 .5-3 .3-.5-.2 .5-.5M436.8 328a4 4 0 0 0-6.9 0M437.7 328l.2 .2M437.9 328.8l-.2 .1M437.9 328.2v.6"/>
<path d="M46 346.3h30.5M46 351.6v5M76.5 346.3h6.9v22.5M76.5 346.8h3v20.7M76.5 346.3v22.5M77 344.3l5 .7 1 .4-1 .1-4.1-.7zM77 342.1l5 .7 1 .5-5.1-.7zM77 346.8v21.8M77.9 340.4v1.7M77.9 342.6v1.7M77.9 344.8v1.5M82 341.1v1.7"/>
<path d="M82 343.3v1.7M82 345.5v.8M83 346.8v21.8M83.4 346.3h70.1M83.4 346.8h-3v20.7M140 346.3v51.7M153.5 359.7l.1 .2M153.5 359.8h7.9M153.5 359.9l.8 1.2M161.4 359.9l-1.2 1.4h-5.5l-.4-.2M161.4 359.7l-.1 .2M175 346.3v51.7"/>
<path d="M226.1 351.2v5M251 354.4v5M389.3 349h42.1h-4v1.5l.5 .4v10.1l-12 2 7.3 9.4 1.4 1.1 1.7 .4M434.9 353.8l.5 .2-.5 .5-3 .2-.5-.1 .5-.5M434.9 354.5l.5 .2-.5 .5-3 .3-.5-.2 .5-.6M434.9 355.2l-.3 .5-2.5 .1-.2-.3M434.9 340.5l.5 .2-.5 .5-3 .3-.5-.3 .5-.4M434.9 341.2l.5 .2-.5 .5-3 .3-.5-.2 .5-.5M434.9 341.9l.5 .2-.5 .5-3 .3-.5-.3 .5-.4M434.9 342.6l.5 .2-.5 .5-3 .3-.5-.2 .5-.5M434.9 343.3l.5 .2-.5 .5-3 .3-.5-.3 .5-.4M434.9 344l.5 .2-.5 .5-3 .3-.5-.2 .5-.5"/>
<path d="M434.9 344.7l.5 .2-.5 .5-3 .2-.5-.1 .5-.5M434.9 345.4l.5 .2-.5 .5-3 .3-.5-.2 .5-.6M434.9 346.1l.5 .2-.5 .5-3 .2-.5-.1 .5-.5M434.9 346.8l.5 .2-.5 .5-3 .3-.5-.2 .5-.6M434.9 347.5l.5 .2-.5 .5-3 .2-.5-.1 .5-.5M434.9 348.2l.5 .2-.5 .5-3 .3-.5-.2 .5-.6M434.9 348.9l.5 .2-.5 .5-3 .3-.5-.2 .5-.5M434.9 352.4l.5 .2-.5 .5-3 .3-.5-.3 .5-.4M434.9 353.1l.5 .2-.5 .5-3 .3-.5-.2 .5-.5M434.9 351l.5 .2-.5 .5-3 .3-.5-.3 .5-.4M434.9 351.7l.5 .2-.5 .5-3 .3-.5-.2 .5-.5M434.9 349.6l.5 .2-.5 .5-3 .3-.5-.3 .5-.4"/>
<path d="M434.9 350.3l.5 .2-.5 .5-3 .3-.5-.2 .5-.5M435 349h38.1M439.4 349l-.1 1.5-.4 .4v10.1l12 2-7.3 9.4M46 361.6v26.4a10.1 10.1 0 0 0 10 10h27.5M75.4 374.4h4.1v-4.1h.9v4.1h4.1v.9h-4.1v4h-.9v-4h-4.1zM226.1 361.2v26.8a10 10 0 0 1-10 10h-27.5M251 364.4v16.6a10 10 0 0 0 10.1 10h32.5M279.5 360.6h45.1M309.5 360.6v30.4M426.3 374h14.1M443.5 372.4l-1.3 1.1-1.8 .4M88.6 398h5"/>
<path d="M98.6 398h30M133.6 398h5M143.6 398h30M178.6 398h5M298.6 391h5M428.7 385.1h5M519.4 440h11.6"/>
<circle cx="247.4" cy="119.3" r="7.5"/>
<circle cx="247.4" cy="229.6" r="7.5"/>
<circle cx="80" cy="374.8" r="7.5"/>
</g>
<g fill="#000" stroke="#000" stroke-width=".28">
<path d="M80.9 39.2l.2 2.5v-2.5zM80.9 39.2l.2 2.5h-.2z"/>
<path d="M130.9 39.2l.2 2.5v-2.5zM130.9 39.2l.2 2.5h-.2z"/>
<path d="M180.9 39.2l.2 2.5v-2.5zM180.9 39.2l.2 2.5h-.2z"/>
<path d="M230.9 39.2l.2 2.5v-2.5zM230.9 39.2l.2 2.5h-.2z"/>
<path d="M280.9 39.2l.2 2.5v-2.5zM280.9 39.2l.2 2.5h-.2z"/>
<path d="M330.9 39.2l.2 2.5v-2.5zM330.9 39.2l.2 2.5h-.2z"/>
<path d="M380.9 39.2l.2 2.5v-2.5zM380.9 39.2l.2 2.5h-.2z"/>
<path d="M430.9 39.2l.2 2.5v-2.5zM430.9 39.2l.2 2.5h-.2z"/>
<path d="M480.9 39.2l.2 2.5v-2.5zM480.9 39.2l.2 2.5h-.2z"/>
<path d="M531 39.2l.1 2.5v-2.5zM531 39.2l.1 2.5h-.1z"/>
<path d="M580.9 39.2l.2 2.5v-2.5zM580.9 39.2l.2 2.5h-.2z"/>
<path d="M22.5 115.7h2.5v-.2zM22.5 115.5h2.5l-2.5 .2z"/>
<path d="M582.4 115.7h2.5v-.2zM582.4 115.5h2.5l-2.5 .2z"/>
<path d="M22.5 165.7h2.5v-.2zM22.5 165.5h2.5l-2.5 .2z"/>
<path d="M582.4 165.7h2.5v-.2zM582.4 165.5h2.5l-2.5 .2z"/>
<path d="M532.4 190.7h50v-.2zM532.4 190.5h50l-50 .2z"/>
<path d="M22.5 215.7h2.5v-.2zM22.5 215.5h2.5l-2.5 .2z"/>
<path d="M582.4 215.7h2.5v-.2zM582.4 215.5h2.5l-2.5 .2z"/>
<path d="M532.4 257.4h50v-.2zM532.4 257.2h50l-50 .2z"/>
<path d="M532.4 240.7h50v-.2zM532.4 240.5h50l-50 .2z"/>
<path d="M22.5 265.7h2.5v-.2zM22.5 265.5h2.5l-2.5 .2z"/>
<path d="M532.4 273.9v.2l50-.2zM532.4 274.1l50-.2v.2z"/>
<path d="M532.4 274.1h50v-.2zM532.4 273.9h50l-50 .2z"/>
<path d="M582.4 265.7h2.5v-.2zM582.4 265.5h2.5l-2.5 .2z"/>
<path d="M532.4 290.5v.2l50-.2zM532.4 290.7l50-.2v.2z"/>
<path d="M532.4 290.5v.2l50-.2zM532.4 290.7l50-.2v.2z"/>
<path d="M532.4 290.5v.2l50-.2zM532.4 290.7l50-.2v.2z"/>
<path d="M532.4 290.5v.2l50-.2zM532.4 290.7l50-.2v.2z"/>
<path d="M22.5 315.7h2.5v-.2zM22.5 315.5h2.5l-2.5 .2z"/>
<path d="M532.4 307.2v.2l50-.2zM532.4 307.4l50-.2v.2z"/>
<path d="M582.4 315.7h2.5v-.2zM582.4 315.5h2.5l-2.5 .2z"/>
<path d="M532.4 323.8v.3l50-.3zM532.4 324.1l50-.3v.3z"/>
<path d="M532.4 323.8v.3l50-.3zM532.4 324.1l50-.3v.3z"/>
<path d="M532.4 355.6h50zM532.4 355.7l50-.1z"/>
<path d="M532.4 350.6h50zM532.4 350.7l50-.1z"/>
<path d="M532.4 345.6h50zM532.4 345.7l50-.1z"/>
<path d="M532.4 340.5v.2l50-.2zM532.4 340.7l50-.2v.2z"/>
<path d="M22.5 365.7h2.5v-.2zM22.5 365.5h2.5l-2.5 .2z"/>
<path d="M532.4 375.5h50zM532.4 375.7l50-.2z"/>
<path d="M532.4 370.5h50zM532.4 370.7l50-.2z"/>
<path d="M532.4 365.5h50zM532.4 365.7l50-.2z"/>
<path d="M532.4 360.5h50zM532.4 360.7l50-.2z"/>
<path d="M582.4 365.7h2.5v-.2zM582.4 365.5h2.5l-2.5 .2z"/>
<path d="M532.4 390.5v.2l50-.2zM532.4 390.7l50-.2v.2z"/>
<path d="M532.4 390.5v.2l50-.2zM532.4 390.7l50-.2v.2z"/>
<path d="M532.4 385.6h50zM532.4 385.7l50-.1z"/>
<path d="M532.4 380.6h50zM532.4 380.7l50-.1z"/>
<path d="M582.4 390.7h2.5v-.2zM582.4 390.5h2.5l-2.5 .2z"/>
<path d="M582.4 390.7h2.5v-.2zM582.4 390.5h2.5l-2.5 .2z"/>
<path d="M22.5 415.7h2.5v-.2zM22.5 415.5h2.5l-2.5 .2z"/>
<path d="M582.4 415.7h2.5v-.2zM582.4 415.5h2.5l-2.5 .2z"/>
<path d="M80.9 440l.2 2.5v-2.5zM80.9 440l.2 2.5h-.2z"/>
<path d="M130.9 440l.2 2.5v-2.5zM130.9 440l.2 2.5h-.2z"/>
<path d="M180.9 440l.2 2.5v-2.5zM180.9 440l.2 2.5h-.2z"/>
<path d="M230.9 440l.2 2.5v-2.5zM230.9 440l.2 2.5h-.2z"/>
<path d="M280.9 440l.2 2.5v-2.5zM280.9 440l.2 2.5h-.2z"/>
<path d="M330.9 440l.2 2.5v-2.5zM330.9 440l.2 2.5h-.2z"/>
<path d="M380.9 440l.2 2.5v-2.5zM380.9 440l.2 2.5h-.2z"/>
<path d="M430.9 440l.2 2.5v-2.5zM430.9 440l.2 2.5h-.2z"/>
<path d="M480.9 440l.2 2.5v-2.5zM480.9 440l.2 2.5h-.2z"/>
<path d="M531 440v2.5h.1zM531 440h.1v2.5z"/>
<path d="M531 440v2.5h.1zM531 440h.1v2.5z"/>
<path d="M540.9 440l.2 2.5v-2.5zM540.9 440l.2 2.5h-.2z"/>
<path d="M555.9 440l.2 2.5v-2.5zM555.9 440l.2 2.5h-.2z"/>
<path d="M580.8 440l.4 2.5v-2.5zM580.8 440l.4 2.5h-.4z"/>
</g>
<g fill="#fff" stroke="#fff" stroke-width=".28">
<path d="M557.5 190.6l30.7 4.3h-30.7z"/>
<path d="M557.5 190.6h24.9l5.8 4.3z"/>
<path d="M582.4 176.1h5.8l-5.8 14.5z"/>
<path d="M588.2 176.1v18.8l-5.8-4.3z"/>
</g>
<path d="M557.5 190.6h24.9v-14.5h5.8v18.8h-30.7z" fill="none" stroke="#fff" stroke-width=".28"/>
<text font-size="13.4" x="541.6" y="420.4">A712</text>
<g font-size="5.6">
<text x="363" y="241.5">PARTICOLARE 2</text>
<text x="53.8" y="280.9">PARTICOLARE 5</text>
<text x="211.2" y="280.9">PARTICOLARE 6</text>
<text x="47" y="412.5">PARTICOLARE 1</text>
<text x="251.3" y="412.5">PARTICOLARE 3</text>
<text x="393.5" y="412.5">PARTICOLARE 4</text>
</g>
<g font-size="5">
<text x="540.9" y="205.8">MONTERREY</text>
<text x="546" y="211.8">SIMPLEX</text>
<text x="546.1" y="217.9">CAMERA</text>
</g>
<g font-size="2.5">
<text x="50.7" y="40.5">1</text>
<text x="105.3" y="40.5">2</text>
<text x="155.3" y="40.5">3</text>
<text x="205.3" y="40.5">4</text>
<text x="255.3" y="40.5">5</text>
<text x="305.3" y="40.5">6</text>
<text x="355.3" y="40.5">7</text>
<text x="405.3" y="40.5">8</text>
<text x="455.3" y="40.5">9</text>
<text x="504.6" y="40.5">10</text>
<text x="554.6" y="40.5">11</text>
<text x="22.3" y="76.6">A</text>
<text x="583.6" y="78.8">A</text>
<text x="22.3" y="141.5">B</text>
<text x="583.6" y="141.5">B</text>
<text x="533.3" y="183.6">POLITECNICO DI MILANO</text>
<text x="22.2" y="191.5">C</text>
<text x="533.3" y="186.6">SCUOLA DEL DESIGN</text>
<text x="533.3" y="189.6">C.L. DESIGN DEGLI INTERNI</text>
<text x="533.4" y="193.4">PROGETTO:</text>
<text x="22.2" y="241.5">D</text>
<text x="533.4" y="243.4">CORSO:</text>
<text x="543.7" y="244.9">STRUMENTI E METODI</text>
<text x="583.5" y="241.5">D</text>
<text x="547.6" y="247.9">DEL PROGETTO</text>
<text x="533.4" y="260.1">DOCENTE:</text>
<text x="546.8" y="265.3">MARCO FERRARA</text>
<text x="533.4" y="276.7">STUDENTI:</text>
<text x="543.3" y="286.1">FRANCESCA MEZZANO</text>
<text x="22.3" y="291.5">E</text>
<text x="533.4" y="293.4">OGGETTO:</text>
<text x="583.6" y="291.5">E</text>
<text x="548.9" y="296.4">PARTICOLARI</text>
<text x="533.4" y="310.1">NOTE:</text>
<text x="556.8" y="316.5">-</text>
<text x="533.4" y="326.7">NOME FILE:</text>
<text x="541.7" y="332.4">HEMNES_102-426-35.dwg</text>
<text x="22.4" y="341.5">F</text>
<text x="583.7" y="341.5">F</text>
<text x="533.3" y="344">VERS</text>
<text x="572.9" y="344">DATA</text>
<text x="533.4" y="389">A</text>
<text x="568.5" y="389">18/7/2017</text>
<text x="22.1" y="391.5">G</text>
<text x="533.4" y="393.5">TAVOLA NO.:</text>
<text x="569.6" y="393.5">4 DI</text>
<text x="576.8" y="393.5">16</text>
<text x="583.4" y="391.5">G</text>
<text x="533.4" y="436.1">DATA:</text>
<text x="543.4" y="436">2017/05/21</text>
<text x="558.4" y="436">SCALA:</text>
<text x="574.4" y="436">1:1</text>
<text x="19.6" y="440.3" transform="rotate(-90 19.6 440.3)">DIRECTORY: /USERS/FRANCESCAMEZZANO/DESKTOP/MO-S_3_CAMERA/HEMNES_102-426-35.DWG | PLOTTED ON: 9/5/2017 3:46:18 AM | BY USER: FRA</text>
<text x="22.2" y="441.5">H</text>
<text x="48.8" y="443.4">1</text>
<text x="105.3" y="443.4">2</text>
<text x="155.3" y="443.4">3</text>
<text x="205.3" y="443.4">4</text>
<text x="255.3" y="443.4">5</text>
<text x="305.3" y="443.4">6</text>
<text x="355.3" y="443.4">7</text>
<text x="405.3" y="443.4">8</text>
<text x="455.3" y="443.4">9</text>
<text x="504.6" y="443.4">10</text>
<text x="531.5" y="442.5">0</text>
<text x="533.3" y="439">REV:</text>
<text x="541.5" y="442.5">1cm</text>
<text x="543.4" y="439">B</text>
<text x="556.5" y="442.5">2.5cm</text>
<text x="558.4" y="439">FORMATO:</text>
<text x="574.8" y="439">A2</text>
<text x="575.8" y="442.5">5cm</text>
</g>
</svg>
